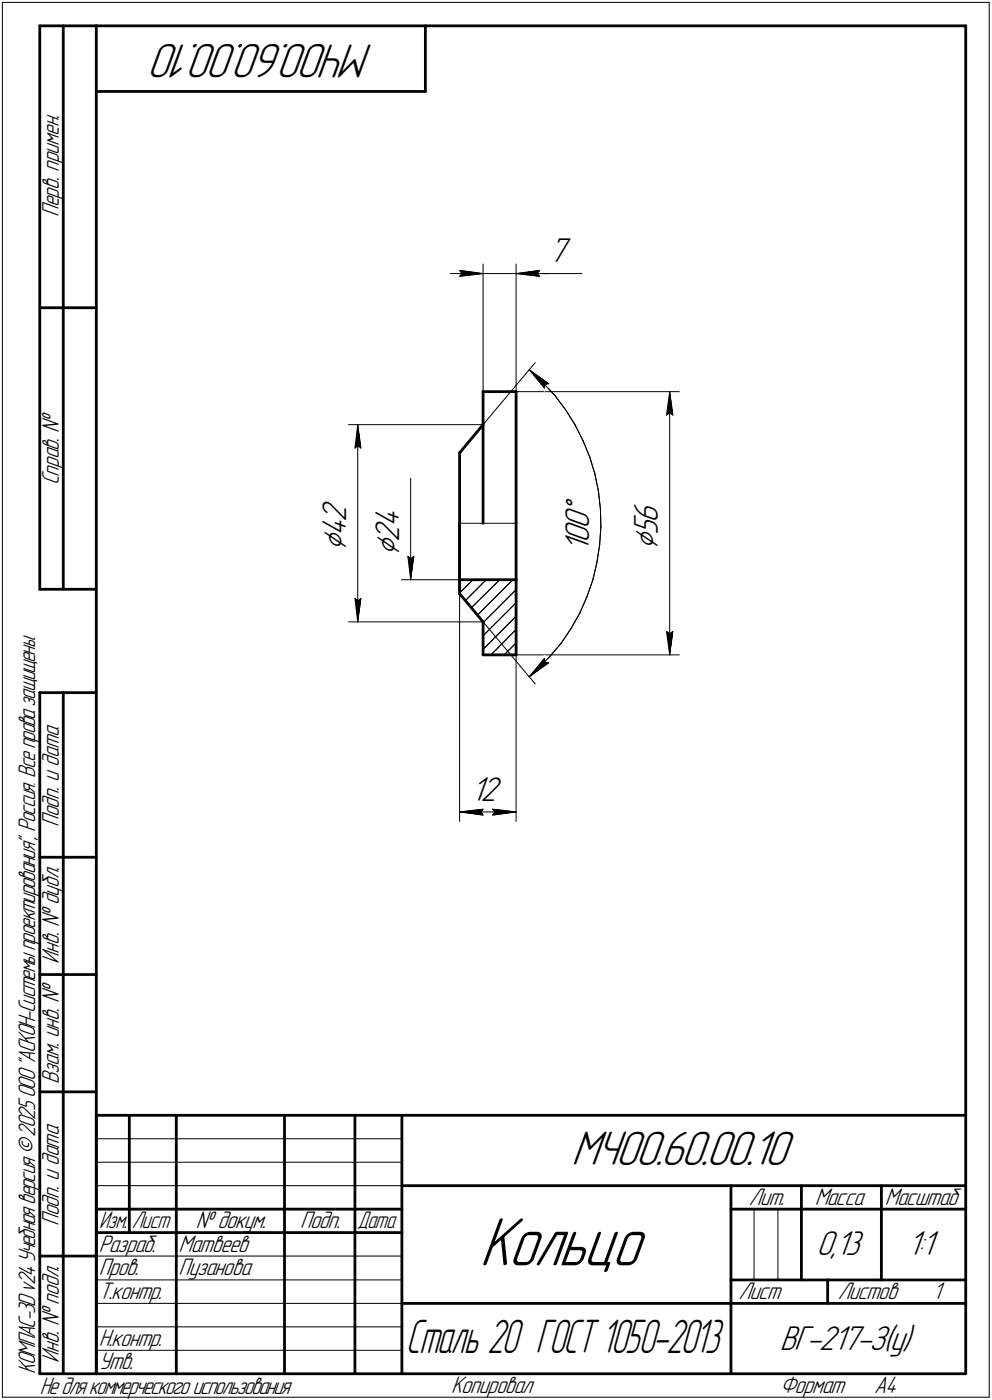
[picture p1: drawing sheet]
<svg xmlns="http://www.w3.org/2000/svg" width="211mm" height="298mm" viewBox="0 0 211 298" stroke-linecap="round" stroke-linejoin="round" font-family="sans-serif">
<g fill="none" stroke="#000" stroke-width=".59">
<path d="M8.5 5.5v120zM8.5 5.5h12zM13.5 5.5v120zM20.5 5.5v287zM20.5 5.5h185zM20.5 19.5h70zM90.5 5.5v14zM205.5 5.5v287zM8.5 65.5h12zM97.8 96.4v30zM102.8 83.4h7zM102.8 83.4v28z"/>
<path d="M102.8 90.4l-5 6zM109.8 83.4v28zM97.8 111.4v12zM109.8 111.4v12zM8.5 125.5h12zM97.8 123.4h12zM97.8 126.4l5 6zM97.8 123.4v3zM102.8 139.4h7zM102.8 132.4v7zM109.8 123.4v16zM8.5 147.5v145z"/>
<path d="M8.5 147.5h12zM13.5 147.5v145zM8.5 182.5h12zM8.5 207.5h12zM8.5 232.5h12zM20.5 237.5h185zM20.5 237.5v55zM27.5 237.5v25zM37.5 237.5v55zM60.5 237.5v55zM75.5 237.5v55zM85.5 237.5v55z"/>
<path d="M20.5 257.5h65zM85.5 252.5h120zM155.5 252.5v40zM155.5 257.5h15zM170.5 252.5v20zM170.5 257.5h35zM187.5 252.5v20zM8.5 267.5h12zM20.5 262.5h65zM85.5 277.5h70zM155.5 277.5h50zM155.5 272.5h50z"/>
<path d="M176.1 272.5v5zM8.5 292.5h12zM20.5 292.5h185z"/>
</g>
<g fill="none" stroke="#000" stroke-width=".21">
<path d="M.5 .5v297zM.5 .5h210zM210.5 .5v297zM95.8 58.3h7zM97.8 57.6l5 .7zM97.8 57.6l.5 .7zM97.8 58.8l5-.5zM98.3 58.3l-.5 .5zM102.8 56.2v27.2zM102.8 58.3h7zM109.8 58.3h5zM109.8 56.2v27.2z"/>
<path d="M109.8 58.3l5 .5zM109.8 58.3l5-.7zM109.8 58.3h7zM114.3 58.3l.5 .5zM114.8 58.3h9zM114.8 57.6l-.5 .7zM112.6 78.7l2.8 2.7zM112.6 78.7l4.2 3zM112.6 78.7l3.2 3.9zM113.9 77.2l-11.1 13.2zM74.2 90.4h28.6zM75.5 95.4l.6-.5z"/>
<path d="M76.1 90.4l.7 5zM76.1 94.9l.7 .5zM76.1 90.4l-.6 5zM76.1 90.4v42zM109.8 83.4h34.7zM115.4 81.4l2.6 2.8zM115.9 81.9l.9-.2zM115.9 81.9l-.1 .7zM118 84.2l2.3 3zM120.3 87.2l2 3.2zM122.3 90.4l1.7 3.4zM124 93.8l1.5 3.5z"/>
<path d="M125.5 97.3l1.1 3.6zM141.8 88.4l.7-.5zM142.5 83.4l.7 5zM142.5 87.9l.7 .5zM142.5 83.4l-.7 5zM142.5 83.4v56zM86.8 118.4l.6 5zM86.8 118.4l.6 .6zM87.4 119l.7-.6zM87.4 101.9v21.5zM88.1 118.4l-.7 5zM97.8 111.4h12z"/>
<path d="M97.8 111.4v15zM109.8 117.4v57.5zM126.6 100.9l.7 3.7zM127 119.8l-.8 3.6zM127.3 104.6l.5 3.9zM127.6 116l-.6 3.8zM127.8 108.5v3.8zM127.8 112.3l-.2 3.7zM74.2 132.4h28.6zM75.5 127.4l.6 5zM75.5 127.4l.6 .5zM76.1 127.9l.7-.5z"/>
<path d="M76.8 127.4l-.7 5zM85.4 123.4h12.4zM97.8 126.2l2.9-2.8zM97.8 123.4v51.5zM99.1 127.8l4.4-4.4zM100.3 129.4l6-6zM101.6 131l7.5-7.6zM102.8 138.3l7-7.1zM102.8 135.4l7-7zM102.8 132.6l7-7zM102.8 132.4l11.1 13.2zM107.3 139.4l2.5-2.5z"/>
<path d="M109.8 134l-5.3 5.4zM109.8 139.4h34.7zM116.9 139.9l-2.6 2.7zM119.4 137l-2.5 2.9zM121.5 133.9l-2.1 3.1zM123.4 130.6l-1.9 3.3zM124.9 127.1l-1.5 3.5zM126.2 123.4l-1.3 3.7zM141.8 134.5l.7 4.9zM141.8 134.5l.7 .5zM142.5 135l.7-.5zM143.2 134.5l-.7 4.9z"/>
<path d="M112.6 144.1l1.7-1.5zM112.6 144.1l4.2-3zM115.8 140.2l-3.2 3.9zM115.8 140.2l.1 .8zM115.9 141l.9 .1zM97.8 172.9l5-.6zM97.8 172.9l5 .7zM97.8 172.9h12zM102.4 172.9l.4 .7zM102.8 172.3l-.4 .6zM104.8 173.6l5-.7zM104.8 172.3l.5 .6z"/>
<path d="M104.8 172.3l5 .6zM105.3 172.9l-.5 .7zM20.5 247.5h65zM20.5 252.5h65zM20.5 242.5h65zM160.4 257.5v15zM165.5 257.5v15zM20.5 267.5h65zM20.5 272.5h65zM20.5 277.5h65zM.5 297.5h210zM20.5 282.5h65z"/>
<path d="M20.5 287.5h65z"/>
</g>
<g fill="#fff" stroke="#fff" stroke-width=".21">
<path d="M134.5 105.7h7zM134.5 105.8h7zM134.5 105.9h7zM134.5 106h7zM134.5 106.1h7zM134.5 106.2h7zM134.5 106.3h7zM134.5 106.3h7zM134.5 106.4h7zM134.5 106.5h7zM134.5 106.6h7zM134.5 106.7h7zM134.5 106.8h7zM134.5 106.8h7zM134.5 106.9h7zM134.5 107h7zM134.5 107.1h7zM134.5 107.2h7zM134.5 107.3h7zM134.5 107.4h7zM134.5 107.4h7zM134.5 107.5h7zM134.5 107.6h7zM134.5 107.7h7zM134.5 107.8h7zM134.5 107.9h7zM134.5 107.9h7zM134.5 108h7zM134.5 108.1h7zM134.5 108.2h7zM134.5 108.3h7zM134.5 108.4h7zM134.5 108.5h7zM134.5 108.5h7zM134.5 108.6h7zM134.5 108.7h7zM134.5 108.8h7zM134.5 108.9h7zM134.5 109h7zM134.5 109.1h7zM134.5 109.1h7zM134.5 109.2h7zM134.5 109.3h7zM134.5 109.4h7zM134.5 109.5h7zM134.5 109.6h7zM134.5 109.6h7zM134.5 109.7h7zM134.5 109.8h7zM134.5 109.9h7zM134.5 110h7zM134.5 110.1h7zM134.5 110.2h7zM134.5 110.2h7zM134.5 110.3h7zM134.5 110.4h7zM134.5 110.5h7zM134.5 110.6h7zM134.5 110.7h7zM134.5 110.7h7zM134.5 110.8h7zM134.5 110.9h7zM134.5 111h7zM134.5 111.1h7zM134.5 111.2h7zM134.5 111.3h7zM134.5 111.3h7zM134.5 111.4h7zM134.5 111.5h7zM134.5 111.6h7zM134.5 111.7h7zM134.5 111.8h7zM134.5 111.8h7zM134.5 111.9h7zM134.5 112h7zM134.5 112.1h7zM134.5 112.2h7zM134.5 112.3h7zM134.5 112.4h7zM134.5 112.4h7zM134.5 112.5h7zM134.5 112.6h7zM134.5 112.7h7zM134.5 112.8h7zM134.5 112.9h7zM134.5 112.9h7zM134.5 113h7zM134.5 113.1h7zM134.5 113.2h7zM134.5 113.3h7zM134.5 113.4h7zM134.5 113.5h7zM134.5 113.5h7zM134.5 113.6h7zM134.5 113.7h7zM134.5 113.8h7zM134.5 113.9h7zM134.5 114h7zM134.5 114h7zM134.5 114.1h7zM134.5 114.2h7zM134.5 114.3h7zM134.5 114.4h7zM134.5 114.5h7zM134.5 114.6h7zM134.5 114.6h7zM134.5 114.7h7zM134.5 114.8h7zM134.5 114.9h7zM134.5 115h7zM134.5 115.1h7zM134.5 115.1h7zM134.5 115.2h7zM134.5 115.3h7zM134.5 115.4h7zM134.5 115.5h7zM134.5 115.6h7zM134.5 115.7h7zM134.5 115.7h7zM134.5 115.8h7zM134.5 115.9h7zM134.5 116h7zM134.5 116.1h7zM134.5 116.2h7zM134.5 116.2h7zM134.5 116.3h7zM134.5 116.4h7zM134.5 116.5h7zM134.5 116.6h7zM134.5 116.7h7zM134.5 116.8h7zM134.5 116.8h7zM134.5 116.9h7zM134.5 117h7z"/>
<path d="M142.4 83.7h.3zM142.4 83.7h.3zM142.3 83.8h.4zM142.3 83.9h.4zM142.2 84h.5zM142.2 84.1h.6zM142.2 84.2h.6zM142.2 84.2h.7zM142.2 84.3h.7zM142.1 84.4h.9zM142.1 84.5h.9zM142 84.6h1zM142 84.7h1.1zM142 84.8h1.1zM141.9 84.8h1.3zM141.9 84.9h1.3zM141.8 85h1.5zM141.8 85.1h1.5zM141.7 85.2h1.6zM141.7 85.3h1.6zM141.7 85.3h1.6zM141.7 85.4h1.6zM141.7 85.5h1.6zM141.7 85.6h1.6zM141.7 85.7h1.6zM141.7 85.8h1.6zM141.7 85.9h1.7zM141.6 85.9h1.8zM141.6 86h1.8zM141.6 86.1h1.8zM141.6 86.2h1.8zM141.6 86.3h1.8zM141.6 86.4h1.8zM141.6 86.4h1.9zM141.6 86.5h1.9zM141.6 86.6h1.9zM141.6 86.7h1.9zM141.6 86.8h1.9zM141.6 86.9h1.9zM141.6 87h1.9zM141.6 87h1.9zM141.6 87.1h2zM141.6 87.2h2zM141.6 87.3h2zM141.6 87.4h2zM141.5 87.5h2.1zM141.5 87.5h2.1zM141.5 87.6h2.1zM141.5 87.7h2.2zM141.5 87.8h2.2zM141.5 87.9h2.2zM141.5 88h2.2zM141.5 88.1h2.2zM141.5 88.1h2.2zM141.4 88.2h2.3zM141.4 88.3h2.4zM141.4 88.4h2.4zM141.4 88.5h2.4zM141.4 88.6h2.4zM141.4 88.6h2.4zM141.4 88.7h2.4zM141.4 88.8h2.4z"/>
<path d="M141.3 133.9h2.5zM141.4 134h2.4zM141.4 134.1h2.4zM141.4 134.2h2.4zM141.4 134.3h2.4zM141.4 134.4h2.4zM141.4 134.5h2.4zM141.4 134.5h2.4zM141.4 134.6h2.3zM141.5 134.7h2.2zM141.5 134.8h2.2zM141.5 134.9h2.2zM141.5 135h2.2zM141.5 135h2.2zM141.5 135.1h2.2zM141.5 135.2h2.1zM141.5 135.3h2.1zM141.5 135.4h2.1zM141.6 135.5h2zM141.6 135.6h2zM141.6 135.6h2zM141.6 135.7h2zM141.6 135.8h1.9zM141.6 135.9h1.9zM141.6 136h1.9zM141.6 136.1h1.9zM141.6 136.1h1.9zM141.6 136.2h1.9zM141.6 136.3h1.9zM141.6 136.4h1.9zM141.6 136.5h1.8zM141.6 136.6h1.8zM141.6 136.7h1.8zM141.6 136.7h1.8zM141.6 136.8h1.8zM141.6 136.9h1.8zM141.7 137h1.7zM141.7 137.1h1.6zM141.7 137.2h1.6zM141.7 137.2h1.6zM141.7 137.3h1.6zM141.7 137.4h1.6zM141.7 137.5h1.6zM141.7 137.6h1.6zM141.7 137.7h1.6zM141.8 137.8h1.5zM141.8 137.8h1.5zM141.9 137.9h1.3zM141.9 138h1.3zM142 138.1h1.1zM142 138.2h1.1zM142 138.3h1zM142.1 138.3h.9zM142.1 138.4h.9zM142.2 138.5h.7zM142.2 138.6h.7zM142.2 138.7h.6zM142.2 138.8h.6zM142.2 138.9h.5zM142.3 138.9h.4zM142.3 139h.4zM142.4 139.1h.3zM142.4 139.2h.3z"/>
<path d="M100.2 165.8h7.2zM100.2 165.9h7.2zM100.2 165.9h7.2zM100.2 166h7.2zM100.2 166.1h7.2zM100.2 166.2h7.2zM100.2 166.3h7.2zM100.2 166.4h7.2zM100.2 166.5h7.2zM100.2 166.5h7.2zM100.2 166.6h7.2zM100.2 166.7h7.2zM100.2 166.8h7.2zM100.2 166.9h7.2zM100.2 167h7.2zM100.2 167h7.2zM100.2 167.1h7.2zM100.2 167.2h7.2zM100.2 167.3h7.2zM100.2 167.4h7.2zM100.2 167.5h7.2zM100.2 167.6h7.2zM100.2 167.6h7.2zM100.2 167.7h7.2zM100.2 167.8h7.2zM100.2 167.9h7.2zM100.2 168h7.2zM100.2 168.1h7.2zM100.2 168.1h7.2zM100.2 168.2h7.2zM100.2 168.3h7.2zM100.2 168.4h7.2zM100.2 168.5h7.2zM100.2 168.6h7.2zM100.2 168.7h7.2zM100.2 168.7h7.2zM100.2 168.8h7.2zM100.2 168.9h7.2zM100.2 169h7.2zM100.2 169.1h7.2zM100.2 169.2h7.2zM100.2 169.2h7.2zM100.2 169.3h7.2zM100.2 169.4h7.2zM100.2 169.5h7.2zM100.2 169.6h7.2zM100.2 169.7h7.2zM100.2 169.8h7.2zM100.2 169.8h7.2zM100.2 169.9h7.2zM100.2 170h7.2zM100.2 170.1h7.2zM100.2 170.2h7.2zM100.2 170.3h7.2zM100.2 170.3h7.2zM100.2 170.4h7.2zM100.2 170.5h7.2zM100.2 170.6h7.2zM100.2 170.7h7.2zM100.2 170.8h7.2zM100.2 170.9h7.2zM100.2 170.9h7.2zM100.2 171h7.2zM100.2 171.1h7.2zM100.2 171.2h7.2zM100.2 171.3h7.2zM100.2 171.4h7.2zM100.2 171.4h7.2zM100.2 171.5h7.2zM100.2 171.6h7.2zM100.2 171.7h7.2zM100.2 171.8h7.2zM100.2 171.9h7.2z"/>
<path d="M102.7 171.8h.6zM102.1 171.9h1.2zM101.4 172h1.9zM100.8 172h2.5zM100.2 172.1h3.1zM99.6 172.2h3.7zM99.4 172.3h3.9zM99.1 172.4h4.2zM99 172.5h4.3zM98.7 172.6h4.6zM98.5 172.6h4.8zM98.3 172.7h5zM98 172.8h5.3zM97.8 172.9h5.5zM98 173h5.3zM98.2 173.1h5.1zM98.4 173.1h4.9zM98.6 173.2h4.7zM98.8 173.3h4.5zM99 173.4h4.3zM99.2 173.5h4.1zM99.4 173.6h3.9zM99.6 173.7h3.7zM100.2 173.7h3.1zM100.8 173.8h2.5zM101.4 173.9h1.9zM102.1 174h1.2zM102.7 174.1h.6z"/>
<path d="M104.3 171.8h.7zM104.3 171.9h1.3zM104.3 172h1.9zM104.3 172h2.5zM104.3 172.1h3.1zM104.3 172.2h3.7zM104.3 172.3h4zM104.3 172.4h4.2zM104.3 172.5h4.4zM104.3 172.6h4.7zM104.3 172.6h4.9zM104.3 172.7h5.1zM104.3 172.8h5.3zM104.3 172.9h5.5zM104.3 173h5.3zM104.3 173.1h5.2zM104.3 173.1h4.9zM104.3 173.2h4.8zM104.3 173.3h4.6zM104.3 173.4h4.3zM104.3 173.5h4.2zM104.3 173.6h4zM104.3 173.7h3.7zM104.3 173.7h3.1zM104.3 173.8h2.5zM104.3 173.9h1.9zM104.3 174h1.3zM104.3 174.1h.7z"/>
<path d="M68.2 105.6h7zM68.2 105.7h7zM68.2 105.7h7zM68.2 105.8h7zM68.2 105.9h7zM68.2 106h7zM68.2 106.1h7zM68.2 106.2h7zM68.2 106.3h7zM68.2 106.3h7zM68.2 106.4h7zM68.2 106.5h7zM68.2 106.6h7zM68.2 106.7h7zM68.2 106.8h7zM68.2 106.8h7zM68.2 106.9h7zM68.2 107h7zM68.2 107.1h7zM68.2 107.2h7zM68.2 107.3h7zM68.2 107.4h7zM68.2 107.4h7zM68.2 107.5h7zM68.2 107.6h7zM68.2 107.7h7zM68.2 107.8h7zM68.2 107.9h7zM68.2 107.9h7zM68.2 108h7zM68.2 108.1h7zM68.2 108.2h7zM68.2 108.3h7zM68.2 108.4h7zM68.2 108.5h7zM68.2 108.5h7zM68.2 108.6h7zM68.2 108.7h7zM68.2 108.8h7zM68.2 108.9h7zM68.2 109h7zM68.2 109.1h7zM68.2 109.1h7zM68.2 109.2h7zM68.2 109.3h7zM68.2 109.4h7zM68.2 109.5h7zM68.2 109.6h7zM68.2 109.6h7zM68.2 109.7h7zM68.2 109.8h7zM68.2 109.9h7zM68.2 110h7zM68.2 110.1h7zM68.2 110.2h7zM68.2 110.2h7zM68.2 110.3h7zM68.2 110.4h7zM68.2 110.5h7zM68.2 110.6h7zM68.2 110.7h7zM68.2 110.7h7zM68.2 110.8h7zM68.2 110.9h7zM68.2 111h7zM68.2 111.1h7zM68.2 111.2h7zM68.2 111.3h7zM68.2 111.3h7zM68.2 111.4h7zM68.2 111.5h7zM68.2 111.6h7zM68.2 111.7h7zM68.2 111.8h7zM68.2 111.8h7zM68.2 111.9h7zM68.2 112h7zM68.2 112.1h7zM68.2 112.2h7zM68.2 112.3h7zM68.2 112.4h7zM68.2 112.4h7zM68.2 112.5h7zM68.2 112.6h7zM68.2 112.7h7zM68.2 112.8h7zM68.2 112.9h7zM68.2 112.9h7zM68.2 113h7zM68.2 113.1h7zM68.2 113.2h7zM68.2 113.3h7zM68.2 113.4h7zM68.2 113.5h7zM68.2 113.5h7zM68.2 113.6h7zM68.2 113.7h7zM68.2 113.8h7zM68.2 113.9h7zM68.2 114h7zM68.2 114h7zM68.2 114.1h7zM68.2 114.2h7zM68.2 114.3h7zM68.2 114.4h7zM68.2 114.5h7zM68.2 114.6h7zM68.2 114.6h7zM68.2 114.7h7zM68.2 114.8h7zM68.2 114.9h7zM68.2 115h7zM68.2 115.1h7zM68.2 115.1h7zM68.2 115.2h7zM68.2 115.3h7zM68.2 115.4h7zM68.2 115.5h7zM68.2 115.6h7zM68.2 115.7h7zM68.2 115.7h7zM68.2 115.8h7zM68.2 115.9h7zM68.2 116h7zM68.2 116.1h7zM68.2 116.2h7zM68.2 116.2h7zM68.2 116.3h7zM68.2 116.4h7zM68.2 116.5h7zM68.2 116.6h7zM68.2 116.7h7zM68.2 116.8h7zM68.2 116.8h7zM68.2 116.9h7zM68.2 117h7zM68.2 117.1h7zM68.2 117.2h7z"/>
<path d="M74.9 126.9h2.5zM75 127h2.4zM75 127.1h2.4zM75 127.2h2.4zM75 127.3h2.4zM75 127.3h2.4zM75 127.4h2.4zM75 127.5h2.4zM75.1 127.6h2.2zM75.1 127.7h2.2zM75.1 127.8h2.2zM75.1 127.8h2.2zM75.1 127.9h2.2zM75.1 128h2.2zM75.1 128.1h2.2zM75.2 128.2h2zM75.2 128.3h2zM75.2 128.4h2zM75.2 128.4h2zM75.2 128.5h2zM75.2 128.6h2zM75.2 128.7h2zM75.2 128.8h1.9zM75.3 128.9h1.8zM75.3 128.9h1.8zM75.3 129h1.8zM75.3 129.1h1.8zM75.3 129.2h1.8zM75.3 129.3h1.8zM75.3 129.4h1.8zM75.4 129.5h1.6zM75.4 129.5h1.6zM75.4 129.6h1.6zM75.4 129.7h1.6zM75.4 129.8h1.6zM75.4 129.9h1.6zM75.4 130h1.6zM75.4 130h1.6zM75.4 130.1h1.6zM75.4 130.2h1.6zM75.4 130.3h1.6zM75.4 130.4h1.6zM75.4 130.5h1.6zM75.4 130.6h1.6zM75.4 130.6h1.5zM75.5 130.7h1.4zM75.5 130.8h1.4zM75.6 130.9h1.2zM75.6 131h1.2zM75.6 131.1h1.1zM75.7 131.1h1zM75.7 131.2h.9zM75.8 131.3h.8zM75.8 131.4h.8zM75.8 131.5h.7zM75.9 131.6h.6zM75.9 131.7h.6zM75.9 131.7h.6zM75.9 131.8h.5zM75.9 131.9h.5zM76 132h.4zM76 132.1h.3zM76 132.2h.3z"/>
<path d="M76 90.7h.3zM76 90.8h.3zM76 90.8h.4zM75.9 90.9h.5zM75.9 91h.5zM75.9 91.1h.6zM75.9 91.2h.6zM75.9 91.3h.6zM75.8 91.4h.7zM75.8 91.4h.8zM75.8 91.5h.8zM75.7 91.6h.9zM75.7 91.7h1zM75.6 91.8h1.1zM75.6 91.9h1.2zM75.6 91.9h1.2zM75.5 92h1.4zM75.5 92.1h1.4zM75.4 92.2h1.5zM75.4 92.3h1.6zM75.4 92.4h1.6zM75.4 92.5h1.6zM75.4 92.5h1.6zM75.4 92.6h1.6zM75.4 92.7h1.6zM75.4 92.8h1.6zM75.4 92.9h1.6zM75.4 93h1.6zM75.4 93h1.6zM75.4 93.1h1.6zM75.4 93.2h1.6zM75.4 93.3h1.6zM75.4 93.4h1.6zM75.3 93.5h1.8zM75.3 93.6h1.8zM75.3 93.6h1.8zM75.3 93.7h1.8zM75.3 93.8h1.8zM75.3 93.9h1.8zM75.3 94h1.8zM75.2 94.1h1.9zM75.2 94.1h2zM75.2 94.2h2zM75.2 94.3h2zM75.2 94.4h2zM75.2 94.5h2zM75.2 94.6h2zM75.2 94.7h2zM75.1 94.7h2.2zM75.1 94.8h2.2zM75.1 94.9h2.2zM75.1 95h2.2zM75.1 95.1h2.2zM75.1 95.2h2.2zM75.1 95.2h2.2zM75 95.3h2.4zM75 95.4h2.4zM75 95.5h2.4zM75 95.6h2.4zM75 95.7h2.4zM75 95.8h2.4zM75 95.8h2.4z"/>
<path d="M119.8 105.2h7zM119.8 105.3h7zM119.8 105.4h7zM119.8 105.5h7zM119.8 105.6h7zM119.8 105.7h7zM119.8 105.7h7zM119.8 105.8h7zM119.8 105.9h7zM119.8 106h7zM119.8 106.1h7zM119.8 106.2h7zM119.8 106.3h7zM119.8 106.3h7zM119.8 106.4h7zM119.8 106.5h7zM119.8 106.6h7zM119.8 106.7h7zM119.8 106.8h7zM119.8 106.8h7zM119.8 106.9h7zM119.8 107h7zM119.8 107.1h7zM119.8 107.2h7zM119.8 107.3h7zM119.8 107.4h7zM119.8 107.4h7zM119.8 107.5h7zM119.8 107.6h7zM119.8 107.7h7zM119.8 107.8h7zM119.8 107.9h7zM119.8 107.9h7zM119.8 108h7zM119.8 108.1h7zM119.8 108.2h7zM119.8 108.3h7zM119.8 108.4h7zM119.8 108.5h7zM119.8 108.5h7zM119.8 108.6h7zM119.8 108.7h7zM119.8 108.8h7zM119.8 108.9h7zM119.8 109h7zM119.8 109.1h7zM119.8 109.1h7zM119.8 109.2h7zM119.8 109.3h7zM119.8 109.4h7zM119.8 109.5h7zM119.8 109.6h7zM119.8 109.6h7zM119.8 109.7h7zM119.8 109.8h7zM119.8 109.9h7zM119.8 110h7zM119.8 110.1h7zM119.8 110.2h7zM119.8 110.2h7zM119.8 110.3h7zM119.8 110.4h7zM119.8 110.5h7zM119.8 110.6h7zM119.8 110.7h7zM119.8 110.7h7zM119.8 110.8h7zM119.8 110.9h7zM119.8 111h7zM119.8 111.1h7zM119.8 111.2h7zM119.8 111.3h7zM119.8 111.3h7zM119.8 111.4h7zM119.8 111.5h7zM119.8 111.6h7zM119.8 111.7h7zM119.8 111.8h7zM119.8 111.8h7zM119.8 111.9h7zM119.8 112h7zM119.8 112.1h7zM119.8 112.2h7zM119.8 112.3h7zM119.8 112.4h7zM119.8 112.4h7zM119.8 112.5h7zM119.8 112.6h7zM119.8 112.7h7zM119.8 112.8h7zM119.8 112.9h7zM119.8 112.9h7zM119.8 113h7zM119.8 113.1h7zM119.8 113.2h7zM119.8 113.3h7zM119.8 113.4h7zM119.8 113.5h7zM119.8 113.5h7zM119.8 113.6h7zM119.8 113.7h7zM119.8 113.8h7zM119.8 113.9h7zM119.8 114h7zM119.8 114h7zM119.8 114.1h7zM119.8 114.2h7zM119.8 114.3h7zM119.8 114.4h7zM119.8 114.5h7zM119.8 114.6h7zM119.8 114.6h7zM119.8 114.7h7zM119.8 114.8h7zM119.8 114.9h7zM119.8 115h7zM119.8 115.1h7zM119.8 115.1h7zM119.8 115.2h7zM119.8 115.3h7zM119.8 115.4h7zM119.8 115.5h7zM119.8 115.6h7zM119.8 115.7h7zM119.8 115.7h7zM119.8 115.8h7zM119.8 115.9h7zM119.8 116h7zM119.8 116.1h7zM119.8 116.2h7zM119.8 116.2h7zM119.8 116.3h7zM119.8 116.4h7zM119.8 116.5h7zM119.8 116.6h7zM119.8 116.7h7zM119.8 116.8h7zM119.8 116.8h7zM119.8 116.9h7zM119.8 117h7zM119.8 117.1h7zM119.8 117.2h7zM119.8 117.3h7zM119.8 117.3h7zM119.8 117.4h7zM119.8 117.5h7z"/>
<path d="M112.7 78.8h.2zM112.7 78.9h.4zM112.8 79h.6zM112.8 79.1h.7zM112.9 79.2h.9zM112.9 79.2h1.1zM112.9 79.3h1.4zM112.9 79.4h1.6zM113 79.5h1.6zM113 79.6h1.7zM113.1 79.7h1.8zM113.1 79.8h1.9zM113.2 79.8h1.9zM113.2 79.9h2zM113.3 80h2zM113.3 80.1h2.2zM113.4 80.2h2.2zM113.4 80.3h2.3zM113.5 80.3h2.3zM113.5 80.4h2.4zM113.5 80.5h2.5zM113.5 80.6h2.7zM113.6 80.7h2.6zM113.7 80.8h2.7zM113.8 80.9h2.7zM113.9 80.9h2.7zM113.9 81h2.9zM114 81.1h2.8zM114 81.2h3zM114.1 81.3h3zM114.2 81.4h3zM114.3 81.4h3zM114.3 81.5h3.1zM114.4 81.6h3.1zM114.5 81.7h3zM114.6 81.8h2.8zM114.6 81.9h2.7zM114.6 82h2.7zM114.7 82h2.5zM114.8 82.1h2.3zM114.9 82.2h2.1zM115 82.3h1.9zM115.1 82.4h1.7zM115.1 82.5h1.7zM115.1 82.5h1.6zM115.2 82.6h1.4zM115.3 82.7h1.2zM115.4 82.8h1zM115.5 82.9h.8zM115.5 83h.7zM115.6 83.1h.6zM115.7 83.1h.4zM115.7 83.2h.3z"/>
<path d="M115.7 139.6h.3zM115.7 139.7h.4zM115.6 139.8h.6zM115.5 139.9h.7zM115.5 140h.8zM115.4 140h1zM115.3 140.1h1.2zM115.2 140.2h1.4zM115.1 140.3h1.6zM115.1 140.4h1.7zM115.1 140.5h1.7zM115 140.5h1.9zM114.9 140.6h2.1zM114.8 140.7h2.3zM114.7 140.8h2.5zM114.6 140.9h2.7zM114.6 141h2.7zM114.6 141.1h2.8zM114.5 141.1h3zM114.4 141.2h3.1zM114.3 141.3h3.1zM114.3 141.4h3zM114.2 141.5h3zM114.1 141.6h3zM114 141.6h3zM114 141.7h2.8zM113.9 141.8h2.9zM113.9 141.9h2.7zM113.8 142h2.7zM113.7 142.1h2.7zM113.6 142.2h2.6zM113.5 142.2h2.7zM113.5 142.3h2.5zM113.5 142.4h2.4zM113.5 142.5h2.3zM113.4 142.6h2.3zM113.4 142.7h2.2zM113.3 142.7h2.2zM113.3 142.8h2zM113.2 142.9h2zM113.2 143h1.9zM113.1 143.1h1.9zM113.1 143.2h1.8zM113 143.3h1.7zM113 143.3h1.6zM112.9 143.4h1.6zM112.9 143.5h1.4zM112.9 143.6h1.1zM112.9 143.7h.9zM112.8 143.8h.7zM112.8 143.8h.6zM112.7 143.9h.4zM112.7 144h.2z"/>
<path d="M116.8 51.1h5zM116.8 51.1h5zM116.8 51.2h5zM116.8 51.3h5zM116.8 51.4h5zM116.8 51.5h5zM116.8 51.6h5zM116.8 51.6h5zM116.8 51.7h5zM116.8 51.8h5zM116.8 51.9h5zM116.8 52h5zM116.8 52.1h5zM116.8 52.2h5zM116.8 52.2h5zM116.8 52.3h5zM116.8 52.4h5zM116.8 52.5h5zM116.8 52.6h5zM116.8 52.7h5zM116.8 52.7h5zM116.8 52.8h5zM116.8 52.9h5zM116.8 53h5zM116.8 53.1h5zM116.8 53.2h5zM116.8 53.3h5zM116.8 53.3h5zM116.8 53.4h5zM116.8 53.5h5zM116.8 53.6h5zM116.8 53.7h5zM116.8 53.8h5zM116.8 53.8h5zM116.8 53.9h5zM116.8 54h5zM116.8 54.1h5zM116.8 54.2h5zM116.8 54.3h5zM116.8 54.4h5zM116.8 54.4h5zM116.8 54.5h5zM116.8 54.6h5zM116.8 54.7h5zM116.8 54.8h5zM116.8 54.9h5zM116.8 54.9h5zM116.8 55h5zM116.8 55.1h5zM116.8 55.2h5zM116.8 55.3h5zM116.8 55.4h5zM116.8 55.5h5zM116.8 55.5h5zM116.8 55.6h5zM116.8 55.7h5zM116.8 55.8h5zM116.8 55.9h5zM116.8 56h5zM116.8 56h5zM116.8 56.1h5zM116.8 56.2h5zM116.8 56.3h5zM116.8 56.4h5zM116.8 56.5h5zM116.8 56.6h5zM116.8 56.6h5zM116.8 56.7h5zM116.8 56.8h5zM116.8 56.9h5zM116.8 57h5zM116.8 57.1h5zM116.8 57.1h5z"/>
<path d="M97.3 57.1h.7zM97.3 57.1h1.3zM97.3 57.2h1.8zM97.3 57.3h2.5zM97.3 57.4h3.1zM97.3 57.5h3.7zM97.3 57.6h4zM97.3 57.7h4.1zM97.3 57.7h4.3zM97.3 57.8h4.6zM97.3 57.9h4.7zM97.3 58h4.9zM97.3 58.1h5.1zM97.3 58.2h5.3zM97.3 58.3h5.5zM97.3 58.3h5.3zM97.3 58.4h5.1zM97.3 58.5h4.9zM97.3 58.6h4.6zM97.3 58.7h4.4zM97.3 58.8h4.2zM97.3 58.8h4zM97.3 58.9h3.7zM97.3 59h3.1zM97.3 59.1h2.5zM97.3 59.2h1.8zM97.3 59.3h1.3zM97.3 59.4h.7z"/>
<path d="M114.7 57.1h.6zM114.1 57.1h1.2zM113.5 57.2h1.8zM112.9 57.3h2.4zM112.3 57.4h3zM111.6 57.5h3.7zM111.4 57.6h3.9zM111.3 57.7h4zM111 57.7h4.3zM110.8 57.8h4.5zM110.7 57.9h4.6zM110.4 58h4.9zM110.2 58.1h5.1zM110.1 58.2h5.2zM109.8 58.3h5.5zM110.1 58.3h5.2zM110.3 58.4h5zM110.5 58.5h4.8zM110.7 58.6h4.6zM111 58.7h4.3zM111.2 58.8h4.1zM111.4 58.8h3.9zM111.6 58.9h3.7zM112.3 59h3zM112.9 59.1h2.4zM113.5 59.2h1.8zM114.1 59.3h1.2zM114.7 59.4h.6z"/>
<path d="M79.4 106.8h7zM79.4 106.8h7zM79.4 106.9h7zM79.4 107h7zM79.4 107.1h7zM79.4 107.2h7zM79.4 107.3h7zM79.4 107.4h7zM79.4 107.4h7zM79.4 107.5h7zM79.4 107.6h7zM79.4 107.7h7zM79.4 107.8h7zM79.4 107.9h7zM79.4 107.9h7zM79.4 108h7zM79.4 108.1h7zM79.4 108.2h7zM79.4 108.3h7zM79.4 108.4h7zM79.4 108.5h7zM79.4 108.5h7zM79.4 108.6h7zM79.4 108.7h7zM79.4 108.8h7zM79.4 108.9h7zM79.4 109h7zM79.4 109.1h7zM79.4 109.1h7zM79.4 109.2h7zM79.4 109.3h7zM79.4 109.4h7zM79.4 109.5h7zM79.4 109.6h7zM79.4 109.6h7zM79.4 109.7h7zM79.4 109.8h7zM79.4 109.9h7zM79.4 110h7zM79.4 110.1h7zM79.4 110.2h7zM79.4 110.2h7zM79.4 110.3h7zM79.4 110.4h7zM79.4 110.5h7zM79.4 110.6h7zM79.4 110.7h7zM79.4 110.7h7zM79.4 110.8h7zM79.4 110.9h7zM79.4 111h7zM79.4 111.1h7zM79.4 111.2h7zM79.4 111.3h7zM79.4 111.3h7zM79.4 111.4h7zM79.4 111.5h7zM79.4 111.6h7zM79.4 111.7h7zM79.4 111.8h7zM79.4 111.8h7zM79.4 111.9h7zM79.4 112h7zM79.4 112.1h7zM79.4 112.2h7zM79.4 112.3h7zM79.4 112.4h7zM79.4 112.4h7zM79.4 112.5h7zM79.4 112.6h7zM79.4 112.7h7zM79.4 112.8h7zM79.4 112.9h7zM79.4 112.9h7zM79.4 113h7zM79.4 113.1h7zM79.4 113.2h7zM79.4 113.3h7zM79.4 113.4h7zM79.4 113.5h7zM79.4 113.5h7zM79.4 113.6h7zM79.4 113.7h7zM79.4 113.8h7zM79.4 113.9h7zM79.4 114h7zM79.4 114h7zM79.4 114.1h7zM79.4 114.2h7zM79.4 114.3h7zM79.4 114.4h7zM79.4 114.5h7zM79.4 114.6h7zM79.4 114.6h7zM79.4 114.7h7zM79.4 114.8h7zM79.4 114.9h7zM79.4 115h7zM79.4 115.1h7zM79.4 115.1h7zM79.4 115.2h7zM79.4 115.3h7zM79.4 115.4h7zM79.4 115.5h7zM79.4 115.6h7zM79.4 115.7h7zM79.4 115.7h7zM79.4 115.8h7zM79.4 115.9h7zM79.4 116h7zM79.4 116.1h7zM79.4 116.2h7zM79.4 116.2h7zM79.4 116.3h7zM79.4 116.4h7zM79.4 116.5h7zM79.4 116.6h7zM79.4 116.7h7zM79.4 116.8h7zM79.4 116.8h7zM79.4 116.9h7zM79.4 117h7zM79.4 117.1h7zM79.4 117.2h7zM79.4 117.3h7zM79.4 117.3h7zM79.4 117.4h7zM79.4 117.5h7zM79.4 117.6h7zM79.4 117.7h7zM79.4 117.8h7zM79.4 117.9h7zM79.4 117.9h7zM79.4 118h7zM79.4 118.1h7zM79.4 118.2h7zM79.4 118.3h7zM79.4 118.4h7zM79.4 118.4h7z"/>
<path d="M86.2 117.9h2.4zM86.3 118h2.3zM86.3 118.1h2.3zM86.3 118.2h2.3zM86.3 118.3h2.3zM86.3 118.4h2.3zM86.3 118.4h2.3zM86.3 118.5h2.3zM86.4 118.6h2.2zM86.4 118.7h2.2zM86.4 118.8h2.2zM86.4 118.9h2.2zM86.4 119h2.2zM86.4 119h2.2zM86.4 119.1h2.2zM86.4 119.2h2.1zM86.4 119.3h2.1zM86.4 119.4h2.1zM86.4 119.5h2.1zM86.4 119.5h2.1zM86.4 119.6h2.1zM86.4 119.7h2.1zM86.4 119.8h2zM86.5 119.9h1.9zM86.5 120h1.9zM86.5 120.1h1.9zM86.5 120.1h1.9zM86.5 120.2h1.9zM86.5 120.3h1.9zM86.5 120.4h1.9zM86.6 120.5h1.7zM86.6 120.6h1.7zM86.6 120.6h1.7zM86.6 120.7h1.7zM86.6 120.8h1.7zM86.6 120.9h1.7zM86.6 121h1.7zM86.7 121.1h1.5zM86.7 121.2h1.5zM86.7 121.2h1.5zM86.7 121.3h1.5zM86.7 121.4h1.5zM86.7 121.5h1.5zM86.7 121.6h1.5zM86.7 121.7h1.4zM86.8 121.8h1.3zM86.8 121.8h1.3zM86.9 121.9h1.2zM86.9 122h1.2zM86.9 122.1h1.1zM87 122.2h1zM87 122.3h.9zM87 122.3h.9zM87 122.4h.9zM87 122.5h.8zM87.1 122.6h.7zM87.1 122.7h.6zM87.1 122.8h.6zM87.2 122.9h.4zM87.2 122.9h.4zM87.3 123h.3zM87.3 123.1h.2zM87.3 123.2h.2z"/>
</g>
<g fill="#000" stroke="#000" stroke-width=".21">
<path d="M97.9 57.7h.6zM98 57.7h1.1zM98 57.8h1.7zM98 57.9h2.3zM98.1 58h2.8zM98.2 58.1h3.4zM98.3 58.2h3.9z"/>
<path d="M98.3 58.3h4.5zM98.3 58.3h3.8zM98.2 58.4h3.2zM98.1 58.5h2.6zM98 58.6h2zM98 58.7h1.2zM97.9 58.8h.7z"/>
<path d="M109.8 58.3h4.5zM110.6 58.3h3.8zM111.3 58.4h3.2zM112 58.5h2.6zM112.7 58.6h1.9zM113.5 58.7h1.2zM114.1 58.8h.7z"/>
<path d="M114.2 57.7h.6zM113.6 57.7h1.1zM112.9 57.8h1.7zM112.4 57.9h2.2zM111.8 58h2.8zM111.1 58.1h3.4zM110.5 58.2h3.9z"/>
<path d="M113 79.2h.2zM113.1 79.3h.2zM113.2 79.4h.2zM113.3 79.5h.2zM113.4 79.6h.1zM113.5 79.7h.1zM113.5 79.8h.2zM113.5 79.8h.3zM113.6 79.9h.3zM113.7 80h.3zM113.8 80.1h.2zM113.9 80.2h.2zM113.9 80.3h.3zM114 80.3h.4zM114 80.4h.5zM114.1 80.5h.5zM114.2 80.6h.4zM114.2 80.7h.5zM114.3 80.8h.5zM114.4 80.9h.5zM114.5 80.9h.5zM114.6 81h.5zM114.6 81.1h.5zM114.6 81.2h.6zM114.7 81.3h.6zM114.8 81.4h.6zM114.9 81.4h.6zM115 81.5h.6zM115.1 81.6h.6zM115.1 81.7h.6zM115.1 81.8h.7zM115.2 81.9h.7zM115.3 82h.6zM115.4 82h.5zM115.5 82.1h.4zM115.5 82.2h.4zM115.6 82.3h.3zM115.7 82.4h.2zM115.7 82.5h.2z"/>
<path d="M113.2 79.2h.2zM113.3 79.3h.2zM113.4 79.4h.2zM113.5 79.5h.2zM113.5 79.6h.3zM113.6 79.7h.4zM113.7 79.8h.3zM113.8 79.8h.4zM113.9 79.9h.4zM114 80h.4zM114 80.1h.6zM114.1 80.2h.5zM114.2 80.3h.6zM114.4 80.3h.5zM114.5 80.4h.5zM114.6 80.5h.5zM114.6 80.6h.6zM114.7 80.7h.7zM114.8 80.8h.7zM114.9 80.9h.7zM115 80.9h.7zM115.1 81h.7zM115.1 81.1h.9zM115.2 81.2h.9zM115.3 81.3h.9zM115.4 81.4h.9zM115.5 81.4h.9zM115.6 81.5h1zM115.7 81.6h1zM115.7 81.7h1.1zM115.8 81.8h.5z"/>
<path d="M75.9 91.9h.2zM75.9 91.9h.2zM75.9 92h.2zM75.9 92.1h.2zM75.9 92.2h.2zM75.9 92.3h.2zM75.9 92.4h.2zM75.9 92.5h.2zM75.9 92.5h.2zM75.9 92.6h.2zM75.9 92.7h.2zM75.9 92.8h.2zM75.9 92.9h.2zM75.9 93h.2zM75.9 93h.2zM75.9 93.1h.2zM75.9 93.2h.2zM75.8 93.3h.3zM75.8 93.4h.3zM75.8 93.5h.3zM75.8 93.6h.3zM75.8 93.6h.3zM75.8 93.7h.3zM75.8 93.8h.3zM75.8 93.9h.3zM75.8 94h.3zM75.7 94.1h.4zM75.7 94.1h.4zM75.7 94.2h.4zM75.7 94.3h.4zM75.7 94.4h.4zM75.7 94.5h.4zM75.7 94.6h.4zM75.7 94.7h.4zM75.6 94.7h.5zM75.6 94.8h.5zM75.6 94.9h.5zM75.6 95h.4zM75.6 95.1h.3zM75.6 95.2h.3zM75.6 95.2h.2z"/>
<path d="M76.1 91.1h.2zM76.1 91.2h.2zM76.1 91.3h.2zM76.1 91.4h.2zM76.1 91.4h.2zM76.1 91.5h.2zM76.1 91.6h.2zM76.1 91.7h.3zM76.1 91.8h.3zM76.1 91.9h.3zM76.1 91.9h.3zM76.1 92h.3zM76.1 92.1h.3zM76.1 92.2h.3zM76.1 92.3h.3zM76.1 92.4h.4zM76.1 92.5h.4zM76.1 92.5h.4zM76.1 92.6h.4zM76.1 92.7h.4zM76.1 92.8h.4zM76.1 92.9h.4zM76.1 93h.4zM76.1 93h.4zM76.1 93.1h.4zM76.1 93.2h.4zM76.1 93.3h.4zM76.1 93.4h.4zM76.1 93.5h.4zM76.1 93.6h.5zM76.1 93.6h.5zM76.1 93.7h.5zM76.1 93.8h.5zM76.1 93.9h.5zM76.1 94h.5zM76.1 94.1h.5zM76.1 94.1h.5zM76.1 94.2h.6zM76.1 94.3h.6zM76.1 94.4h.6zM76.1 94.5h.6zM76.1 94.6h.6zM76.1 94.7h.6zM76.1 94.7h.6zM76.1 94.8h.7zM76.1 94.9h.7zM76.3 95h.5zM76.4 95.1h.4zM76.5 95.2h.3zM76.6 95.2h.2z"/>
<path d="M142.3 84.7h.2zM142.3 84.8h.2zM142.3 84.8h.2zM142.3 84.9h.2zM142.3 85h.2zM142.3 85.1h.2zM142.3 85.2h.2zM142.3 85.3h.2zM142.2 85.3h.3zM142.2 85.4h.3zM142.2 85.5h.3zM142.2 85.6h.3zM142.2 85.7h.3zM142.2 85.8h.3zM142.2 85.9h.3zM142.2 85.9h.3zM142.2 86h.3zM142.2 86.1h.3zM142.2 86.2h.3zM142.2 86.3h.3zM142.2 86.4h.3zM142.2 86.4h.3zM142.1 86.5h.4zM142.1 86.6h.4zM142.1 86.7h.4zM142.1 86.8h.4zM142.1 86.9h.4zM142.1 87h.4zM142.1 87h.4zM142.1 87.1h.4zM142 87.2h.5zM142 87.3h.5zM142 87.4h.5zM142 87.5h.5zM142 87.5h.5zM142 87.6h.5zM142 87.7h.5zM141.9 87.8h.6zM141.9 87.9h.6zM141.9 88h.5zM141.9 88.1h.4zM141.9 88.1h.3zM141.9 88.2h.2z"/>
<path d="M142.5 84.1h.2zM142.5 84.2h.2zM142.5 84.2h.2zM142.5 84.3h.2zM142.5 84.4h.2zM142.5 84.5h.2zM142.5 84.6h.2zM142.5 84.7h.2zM142.5 84.8h.2zM142.5 84.8h.2zM142.5 84.9h.2zM142.5 85h.2zM142.5 85.1h.2zM142.5 85.2h.2zM142.5 85.3h.2zM142.5 85.3h.3zM142.5 85.4h.3zM142.5 85.5h.3zM142.5 85.6h.3zM142.5 85.7h.3zM142.5 85.8h.3zM142.5 85.9h.3zM142.5 85.9h.4zM142.5 86h.4zM142.5 86.1h.4zM142.5 86.2h.4zM142.5 86.3h.4zM142.5 86.4h.4zM142.5 86.4h.4zM142.5 86.5h.5zM142.5 86.6h.5zM142.5 86.7h.5zM142.5 86.8h.5zM142.5 86.9h.5zM142.5 87h.5zM142.5 87h.5zM142.5 87.1h.5zM142.5 87.2h.6zM142.5 87.3h.6zM142.5 87.4h.6zM142.5 87.5h.6zM142.5 87.5h.6zM142.5 87.6h.6zM142.5 87.7h.6zM142.5 87.8h.7zM142.5 87.9h.7zM142.7 88h.5zM142.7 88.1h.5zM142.8 88.1h.4zM143 88.2h.2z"/>
<path d="M86.9 118.6h.1zM86.9 118.7h.2zM86.9 118.8h.3zM86.9 118.9h.4zM86.9 119h.5zM86.9 119h.5zM86.9 119.1h.5zM87 119.2h.4zM87 119.3h.4zM87 119.4h.4zM87 119.5h.4zM87 119.5h.4zM87 119.6h.4zM87 119.7h.4zM87 119.8h.4zM87 119.9h.4zM87 120h.4zM87 120.1h.4zM87 120.1h.4zM87 120.2h.4zM87 120.3h.4zM87 120.4h.4zM87 120.5h.4zM87 120.6h.4zM87.1 120.6h.3zM87.1 120.7h.3zM87.1 120.8h.3zM87.1 120.9h.3zM87.1 121h.3zM87.1 121.1h.3zM87.1 121.2h.3zM87.1 121.2h.3zM87.2 121.3h.2zM87.2 121.4h.2zM87.2 121.5h.2zM87.2 121.6h.2zM87.2 121.7h.2zM87.2 121.8h.2zM87.2 121.8h.2zM87.2 121.9h.2zM87.2 122h.2z"/>
<path d="M87.9 118.6h.2zM87.7 118.7h.4zM87.6 118.8h.5zM87.5 118.9h.6zM87.4 119h.7zM87.4 119h.7zM87.4 119.1h.6zM87.4 119.2h.6zM87.4 119.3h.6zM87.4 119.4h.6zM87.4 119.5h.6zM87.4 119.5h.6zM87.4 119.6h.6zM87.4 119.7h.5zM87.4 119.8h.5zM87.4 119.9h.5zM87.4 120h.5zM87.4 120.1h.5zM87.4 120.1h.5zM87.4 120.2h.5zM87.4 120.3h.5zM87.4 120.4h.4zM87.4 120.5h.4zM87.4 120.6h.4zM87.4 120.6h.4zM87.4 120.7h.4zM87.4 120.8h.4zM87.4 120.9h.4zM87.4 121h.3zM87.4 121.1h.3zM87.4 121.2h.3zM87.4 121.2h.3zM87.4 121.3h.3zM87.4 121.4h.3zM87.4 121.5h.3zM87.4 121.6h.2zM87.4 121.7h.2zM87.4 121.8h.2zM87.4 121.8h.2zM87.4 121.9h.2zM87.4 122h.2zM87.4 122.1h.2zM87.4 122.2h.2zM87.4 122.3h.1zM87.4 122.3h.1zM87.4 122.4h.1zM87.4 122.5h.1zM87.4 122.6h.1zM87.4 122.7h.1zM87.4 122.8h.1z"/>
<path d="M75.6 127.6h.2zM75.6 127.7h.3zM75.6 127.8h.3zM75.6 127.8h.4zM75.6 127.9h.5zM75.6 128h.5zM75.6 128.1h.5zM75.7 128.2h.4zM75.7 128.3h.4zM75.7 128.4h.4zM75.7 128.4h.4zM75.7 128.5h.4zM75.7 128.6h.4zM75.7 128.7h.4zM75.7 128.8h.4zM75.8 128.9h.3zM75.8 128.9h.3zM75.8 129h.3zM75.8 129.1h.3zM75.8 129.2h.3zM75.8 129.3h.3zM75.8 129.4h.3zM75.8 129.5h.3zM75.8 129.5h.3zM75.9 129.6h.2zM75.9 129.7h.2zM75.9 129.8h.2zM75.9 129.9h.2zM75.9 130h.2zM75.9 130h.2zM75.9 130.1h.2zM75.9 130.2h.2zM75.9 130.3h.2zM75.9 130.4h.2zM75.9 130.5h.2zM75.9 130.6h.2zM75.9 130.6h.2zM75.9 130.7h.2zM75.9 130.8h.2zM75.9 130.9h.2zM75.9 131h.2z"/>
<path d="M76.6 127.6h.2zM76.5 127.7h.3zM76.4 127.8h.4zM76.3 127.8h.5zM76.1 127.9h.7zM76.1 128h.7zM76.1 128.1h.6zM76.1 128.2h.6zM76.1 128.3h.6zM76.1 128.4h.6zM76.1 128.4h.6zM76.1 128.5h.6zM76.1 128.6h.6zM76.1 128.7h.5zM76.1 128.8h.5zM76.1 128.9h.5zM76.1 128.9h.5zM76.1 129h.5zM76.1 129.1h.5zM76.1 129.2h.5zM76.1 129.3h.5zM76.1 129.4h.4zM76.1 129.5h.4zM76.1 129.5h.4zM76.1 129.6h.4zM76.1 129.7h.4zM76.1 129.8h.4zM76.1 129.9h.4zM76.1 130h.4zM76.1 130h.4zM76.1 130.1h.4zM76.1 130.2h.4zM76.1 130.3h.4zM76.1 130.4h.4zM76.1 130.5h.4zM76.1 130.6h.3zM76.1 130.6h.3zM76.1 130.7h.3zM76.1 130.8h.3zM76.1 130.9h.3zM76.1 131h.3zM76.1 131.1h.3zM76.1 131.1h.3zM76.1 131.2h.2zM76.1 131.3h.2zM76.1 131.4h.2zM76.1 131.5h.2zM76.1 131.6h.2zM76.1 131.7h.2zM76.1 131.7h.2z"/>
<path d="M141.9 134.6h.2zM141.9 134.7h.3zM141.9 134.8h.4zM141.9 134.9h.5zM141.9 135h.6zM141.9 135h.6zM142 135.1h.5zM142 135.2h.5zM142 135.3h.5zM142 135.4h.5zM142 135.5h.5zM142 135.6h.5zM142 135.6h.5zM142.1 135.7h.4zM142.1 135.8h.4zM142.1 135.9h.4zM142.1 136h.4zM142.1 136.1h.4zM142.1 136.1h.4zM142.1 136.2h.4zM142.1 136.3h.4zM142.2 136.4h.3zM142.2 136.5h.3zM142.2 136.6h.3zM142.2 136.7h.3zM142.2 136.7h.3zM142.2 136.8h.3zM142.2 136.9h.3zM142.2 137h.3zM142.2 137.1h.3zM142.2 137.2h.3zM142.2 137.2h.3zM142.2 137.3h.3zM142.2 137.4h.3zM142.2 137.5h.3zM142.3 137.6h.2zM142.3 137.7h.2zM142.3 137.8h.2zM142.3 137.8h.2zM142.3 137.9h.2zM142.3 138h.2zM142.3 138.1h.2zM142.3 138.2h.2z"/>
<path d="M143 134.6h.2zM142.8 134.7h.4zM142.7 134.8h.5zM142.7 134.9h.5zM142.5 135h.7zM142.5 135h.7zM142.5 135.1h.6zM142.5 135.2h.6zM142.5 135.3h.6zM142.5 135.4h.6zM142.5 135.5h.6zM142.5 135.6h.6zM142.5 135.6h.6zM142.5 135.7h.5zM142.5 135.8h.5zM142.5 135.9h.5zM142.5 136h.5zM142.5 136.1h.5zM142.5 136.1h.5zM142.5 136.2h.5zM142.5 136.3h.5zM142.5 136.4h.4zM142.5 136.5h.4zM142.5 136.6h.4zM142.5 136.7h.4zM142.5 136.7h.4zM142.5 136.8h.4zM142.5 136.9h.4zM142.5 137h.3zM142.5 137.1h.3zM142.5 137.2h.3zM142.5 137.2h.3zM142.5 137.3h.3zM142.5 137.4h.3zM142.5 137.5h.3zM142.5 137.6h.2zM142.5 137.7h.2zM142.5 137.8h.2zM142.5 137.8h.2zM142.5 137.9h.2zM142.5 138h.2zM142.5 138.1h.2zM142.5 138.2h.2zM142.5 138.3h.2zM142.5 138.3h.2zM142.5 138.4h.2zM142.5 138.5h.2zM142.5 138.6h.2zM142.5 138.7h.2zM142.5 138.8h.2z"/>
<path d="M115.7 140.4h.2zM115.7 140.5h.2zM115.6 140.5h.3zM115.5 140.6h.4zM115.5 140.7h.4zM115.4 140.8h.5zM115.3 140.9h.6zM115.2 141h.7zM115.1 141.1h.7zM115.1 141.1h.6zM115.1 141.2h.6zM115 141.3h.6zM114.9 141.4h.6zM114.8 141.5h.6zM114.7 141.6h.6zM114.6 141.6h.6zM114.6 141.7h.5zM114.6 141.8h.5zM114.5 141.9h.5zM114.4 142h.5zM114.3 142.1h.5zM114.2 142.2h.5zM114.2 142.2h.4zM114.1 142.3h.5zM114 142.4h.5zM114 142.5h.4zM113.9 142.6h.3zM113.9 142.7h.2zM113.8 142.7h.2zM113.7 142.8h.3zM113.6 142.9h.3zM113.5 143h.3zM113.5 143.1h.2zM113.5 143.2h.1zM113.4 143.3h.1zM113.3 143.3h.2zM113.2 143.4h.2zM113.1 143.5h.2zM113 143.6h.2z"/>
<path d="M115.8 141.1h.5zM115.7 141.1h1.1zM115.7 141.2h1zM115.6 141.3h1zM115.5 141.4h.9zM115.4 141.5h.9zM115.3 141.6h.9zM115.2 141.6h.9zM115.1 141.7h.9zM115.1 141.8h.7zM115 141.9h.7zM114.9 142h.7zM114.8 142.1h.7zM114.7 142.2h.7zM114.6 142.2h.6zM114.6 142.3h.5zM114.5 142.4h.5zM114.4 142.5h.5zM114.2 142.6h.6zM114.1 142.7h.5zM114 142.7h.6zM114 142.8h.4zM113.9 142.9h.4zM113.8 143h.4zM113.7 143.1h.3zM113.6 143.2h.4zM113.5 143.3h.3zM113.5 143.3h.2zM113.4 143.4h.2zM113.3 143.5h.2zM113.2 143.6h.2z"/>
<path d="M97.8 172.9h4.6zM98.5 173h3.9zM99.1 173.1h3.4zM99.7 173.1h2.8zM100.3 173.2h2.3zM100.9 173.3h1.8zM101.6 173.4h1.1zM102.2 173.5h.6z"/>
<path d="M102.1 172.4h.7zM101.4 172.5h1.3zM100.7 172.6h1.9zM100 172.6h2.6zM99.2 172.7h3.3zM98.6 172.8h3.8z"/>
<path d="M104.9 172.4h.7zM105 172.5h1.3zM105.1 172.6h1.9zM105.2 172.6h2.5zM105.2 172.7h3.3zM105.3 172.8h3.8z"/>
<path d="M105.3 172.9h4.5zM105.3 173h3.9zM105.2 173.1h3.4zM105.2 173.1h2.7zM105.1 173.2h2.3zM105.1 173.3h1.7zM105 173.4h1.1zM104.9 173.5h.6z"/>
</g>
<text font-size="15.6" x="102" y="269.4">Кольцо</text>
<g font-size="10.9">
<text x="79.5" y="9.4" transform="rotate(-180 79.5 9.4)">МЧ00.60.00.10</text>
<text x="121.5" y="248.1">МЧ00.60.00.10</text>
</g>
<text font-size="10.7" x="86.3" y="288.1">Сталь 20 ГОСТ1050-2013</text>
<g font-size="7.8">
<text x="116.8" y="55.9">7</text>
<text x="73.6" y="111.1" transform="rotate(-90 73.6 111.1)">2</text>
<text x="84.9" y="112.3" transform="rotate(-90 84.9 112.3)">4</text>
<text x="125.3" y="112.6" transform="rotate(-90 125.3 112.6)">0</text>
<text x="125.3" y="109.6" transform="rotate(-90 125.3 109.6)">°</text>
<text x="140" y="113.9" transform="rotate(-90 140 113.9)">5</text>
<text x="140" y="111.3" transform="rotate(-90 140 111.3)">6</text>
<text x="73.6" y="117.3" transform="rotate(-90 73.6 117.3)">⌀</text>
<text x="73.6" y="114.1" transform="rotate(-90 73.6 114.1)">4</text>
<text x="84.9" y="118.5" transform="rotate(-90 84.9 118.5)">⌀</text>
<text x="84.9" y="115.3" transform="rotate(-90 84.9 115.3)">2</text>
<text x="125.3" y="117.6" transform="rotate(-90 125.3 117.6)">1</text>
<text x="125.3" y="115.6" transform="rotate(-90 125.3 115.6)">0</text>
<text x="140" y="117.1" transform="rotate(-90 140 117.1)">⌀</text>
<text x="100.3" y="170.6">12</text>
<text x="173.7" y="267.2">0,13</text>
<text x="193.1" y="267.2">1:1</text>
<text x="165.9" y="287.4">ВГ-217-З(у)</text>
</g>
<g font-size="5.4">
<text x="12.6" y="46.3" transform="rotate(-90 12.6 46.3)">Перв. примен.</text>
<text x="12.6" y="103.4" transform="rotate(-90 12.6 103.4)">Справ. №</text>
<text x="12.6" y="176.1" transform="rotate(-90 12.6 176.1)">Подп. и дата</text>
<text x="12.6" y="205.2" transform="rotate(-90 12.6 205.2)">Инв. № дубл.</text>
<text x="12.6" y="230.9" transform="rotate(-90 12.6 230.9)">Взам. инв. №</text>
<text x="159.3" y="256.6">Лит.</text>
<text x="173.4" y="256.6">Масса</text>
<text x="188.3" y="256.6">Масштаб</text>
<text x="12.6" y="261.1" transform="rotate(-90 12.6 261.1)">Подп. и дата</text>
<text x="41.6" y="261.6">№ докум.</text>
<text x="63.9" y="261.6">Подп.</text>
<text x="21" y="266.6">Разраб.</text>
<text x="38" y="266.6">Матвеев</text>
<text x="21" y="271.6">Пров.</text>
<text x="38" y="271.6">Пузанова</text>
<text x="21" y="276.6">Т.контр.</text>
<text x="157.1" y="276.6">Лист</text>
<text x="178.3" y="276.6">Листов</text>
<text x="198.5" y="276.6">1</text>
<text x="21" y="286.6">Н.контр.</text>
<text x="7.5" y="292.5" transform="rotate(-90 7.5 292.5)">КОМПАС-3Dv24Учебнаяверсия©2025ООО&quot;АСКОН-Системыпроектирования&quot;, Россия. Всеправазащищены.</text>
<text x="12.6" y="290.2" transform="rotate(-90 12.6 290.2)">Инв. № подл.</text>
<text x="21" y="291.6">Утв.</text>
<text x="8.5" y="296.7">Недлякоммерческогоиспользования</text>
<text x="96" y="296.6">Копировал</text>
<text x="166" y="296.6">Формат</text>
<text x="186" y="296.6">A4</text>
</g>
<g font-size="5.3">
<text x="21.1" y="261.6">Изм.</text>
<text x="28.1" y="261.6">Лист</text>
<text x="76.1" y="261.6">Дата</text>
</g>
</svg>
